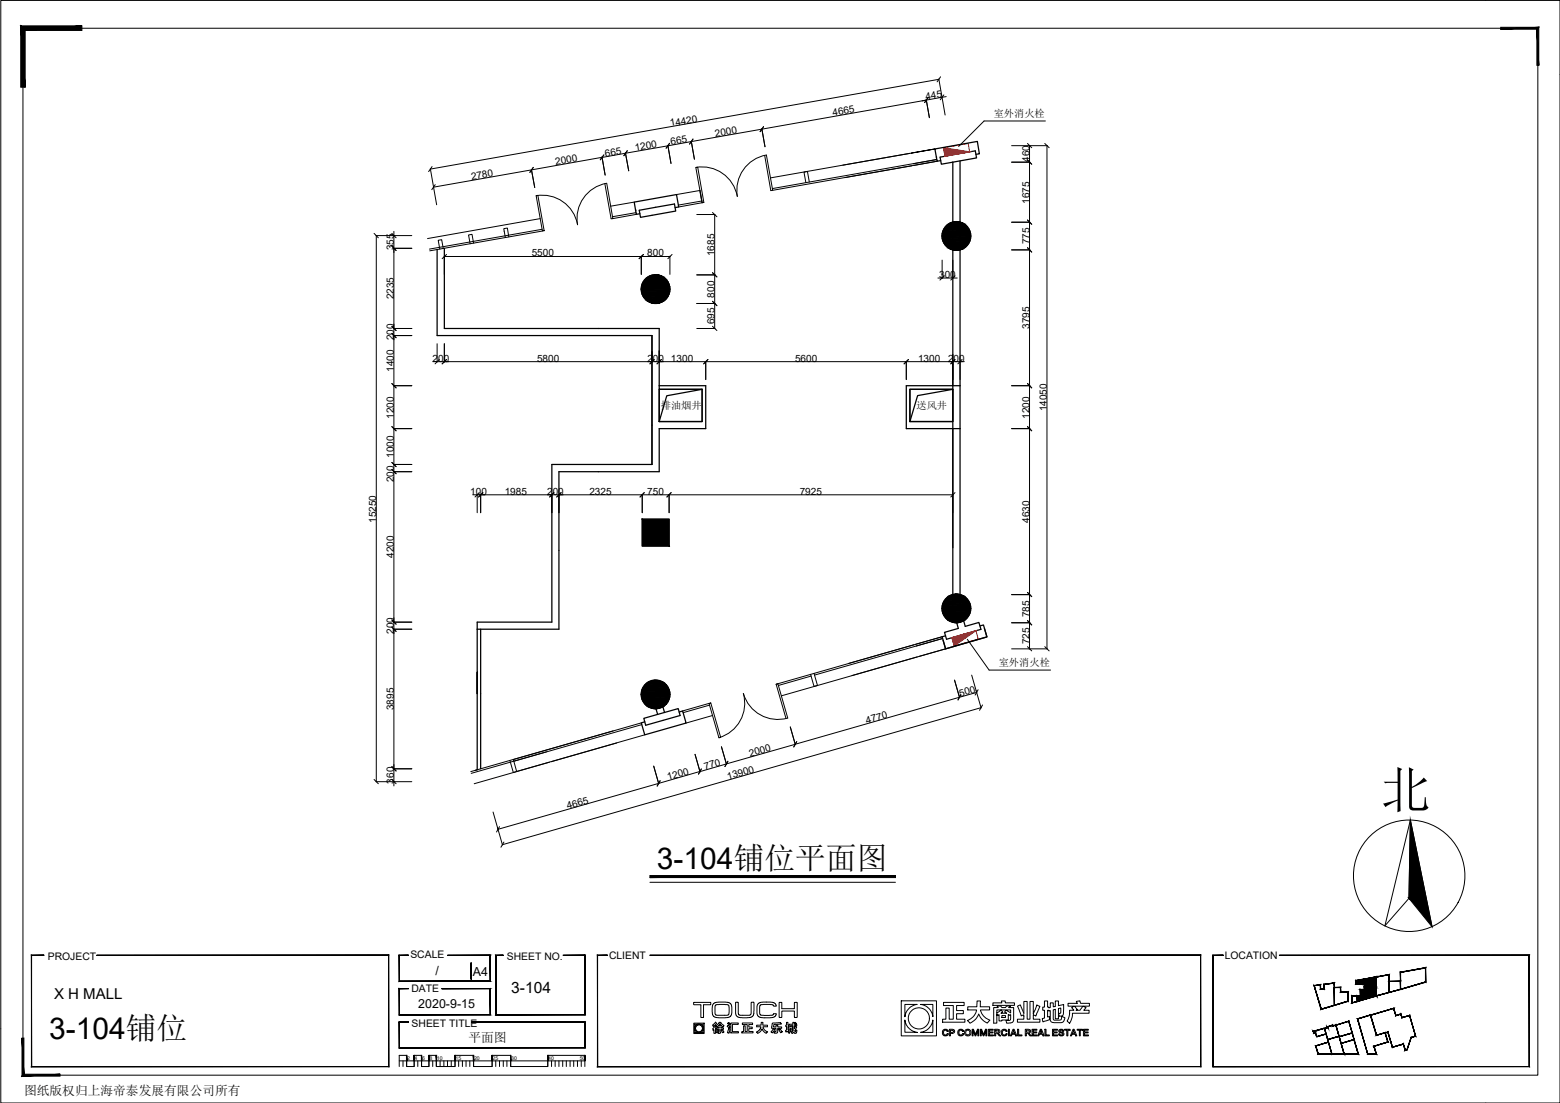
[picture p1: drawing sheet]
<svg xmlns="http://www.w3.org/2000/svg" width="420mm" height="297mm" viewBox="0 0 420 297" stroke-linecap="round" stroke-linejoin="round" font-family="sans-serif">
<!-- layer: 0 -->
<g fill="none" stroke="#000" stroke-width=".27">
<path d="M.2 .1h420v296.9h-420zM6.2 7.6h408v281.9h-408zM180.3 38.6l-.9 1.3M186.6 37.5l-.9 1.3M205.7 34.1l-1 1.4M249 27.6l1-1.3-1 1.3M253.3 20.7l-.9 1.3M254.2 25.6l-1 1.3M276.7 38.6l1.2 1.2M281.4 38.6l1.2 1.2M116.4 44.9l-1 1.3M117.2 49.7l-.9 1.4"/>
<path d="M143.6 45.1l-.9 1.3M162.6 41.7l-.9 1.3M169 40.6l-1 1.3M191.9 57.2l1.2 1.2M276.7 43.1l1.2 1.1M276.7 59.3l1.2 1.1M100.8 62.9l1.1 1.1M105.5 66.3l1.2 1.2M105.5 62.9l1.2 1.1M120.3 68.5l-1.2 1.2M173.3 68.5l-1.2 1.2M181 68.5l-1.1 1.2"/>
<path d="M191.9 73.4l1.2 1.2M254.3 74.3l-1.1 1.1M257.2 74.3l-1.1 1.1M276.7 66.7l1.2 1.2M105.5 87.9l1.2 1.1M105.5 89.8l1.2 1.2M118.3 96.8l-1.1 1.2M120.3 96.8l-1.2 1.2M176.2 96.8l-1.2 1.2M178.1 96.8l-1.1 1.2M190.7 96.8l-1.2 1.2M191.9 81.1l1.2 1.2"/>
<path d="M191.9 87.9l1.2 1.1M244.7 96.8l-1.2 1.2M257.2 96.8l-1.1 1.2M259.1 96.8l-1.1 1.2M105.5 103.3l1.2 1.2M105.5 114.9l1.2 1.1M276.7 103.3l1.2 1.2M276.7 114.9l1.2 1.1M105.5 124.5l1.2 1.2M105.5 126.4l1.2 1.2M129.1 132.7l-1.2 1.1M130 132.7l-1.1 1.1"/>
<path d="M149.2 132.7l-1.2 1.1M151.1 132.7l-1.2 1.1M173.5 132.7l-1.1 1.1M180.8 132.7l-1.2 1.1M257.2 132.7l-1.1 1.1M276.7 159.5l1.2 1.2M105.5 166.9l1.2 1.2M105.5 168.9l1.2 1.1M276.7 167.1l1.2 1.2M276.7 174.1l1.2 1.2M281.4 174.1l1.2 1.2M214.6 199.7l-.8 1.5"/>
<path d="M258.8 187.1l-.8 1.4M263.4 185.7l-.8 1.5M264.6 189.9l-.8 1.4M100.8 209.9l1.1 1.2M105.5 206.4l1.2 1.2M105.5 209.9l1.2 1.2M177.8 210.3l-.8 1.4M188.9 207.1l-.8 1.4M196 205l-.8 1.4M134.5 222.6l-.8 1.5M135.7 226.8l-.8 1.4M175 237.6h66.2"/>
<path d="M379.9 220.8l-.4 21.1-6.5 7.4zM379.9 220.8l5.8 28.8M370.5 268.2l.1 .1M370.5 263.1v.1M107.5 285.7h50v1.5M108.5 285.7v1.5M109.5 285.7v1.5M111.5 285.7v1.5M112.5 285.7v1.5M113.5 285.7v1.5M115.5 285.7v1.5M116.5 285.7v1.5"/>
<path d="M117.5 285.7v1.5M118.5 285.7v1.5M119.5 285.7v1.5M120.5 285.7v1.5M121.5 285.7v1.5M122.6 285.7v1.5M123.5 285.7v1.5M124.5 285.7v1.5M125.5 285.7v1.5M126.5 285.7v1.5M127.6 285.7v1.5M132.5 285.7v1.5"/>
<path d="M133.5 285.7v1.5M134.5 285.7v1.5M135.6 285.7v1.5M136.5 285.7v1.5M137.5 285.7v1.5M147.5 285.7v1.5M148.5 285.7v1.5M149.5 285.7v1.5M150.5 285.7v1.5M151.6 285.7v1.5M152.5 285.7v1.5M153.5 285.7v1.5"/>
<path d="M154.5 285.7v1.5M155.5 285.7v1.5M156.5 285.7v1.5M157.5 284.2h-10v3h-10v-3h-5v3h-4.9v-3h-5v3h-5.1v-3h-2v3h-2v-3h-2v3h-2v-3h-2v3"/>
<circle cx="379.5" cy="235.8" r="15"/>
</g>
<g fill="#000" stroke="#000" stroke-width=".27">
<path d="M365.2 265h5.5zM365.5 268.2l5.1 .1zM367.5 265.5h3.2zM370.3 263.2h.2z"/>
<path d="M413.9 7.9v9.7h.5zM413.9 7.9l.5-.5v10.2zM404.2 7.9h9.7l.5-.5zM404.2 7.4h10.2l-10.2 .5z"/>
<path d="M5.6 7v16.5h1.2zM5.6 7l1.2 1.2v15.3zM5.6 7l1.2 1.2 15.3-1.2zM6.8 8.2l15.3-1.2v1.2z"/>
<path d="M175 235.8v.5l66.2-.5zM175 236.3l66.2-.5v.5z"/>
<path d="M379.9 220.8l4.8 24-5.2-2.9zM379.5 241.9l6.2 7.7-1-4.8z"/>
<path d="M26.1 257.2h78.6zM26.1 257.3l78.6-.1zM104.7 257.2v30.1zM104.6 257.3l.1 30zM8.5 287.3h96.2zM8.5 287.3l96.1-.1zM8.5 257.2v30.1zM8.5 257.2v30zM8.5 257.2h3.4zM8.5 257.3l3.4-.1z"/>
<path d="M120.6 257.2h11.5zM120.6 257.3l11.5-.1zM132 257.3l.1 7zM132 257.3l.1 7zM107.5 264.3h24.6zM107.5 264.3l24.5-.1zM107.5 257.2v7.1zM107.5 257.2l.1 7zM107.5 257.2h2.5zM107.6 257.3l2.4-.1z"/>
<path d="M126.9 259.3v4.4zM126.9 259.3v4.4z"/>
<path d="M151.7 257.2h5.9zM151.7 257.3l5.9-.1zM157.6 257.2v16.1zM157.5 257.3l.1 16zM133.5 273.3h24.1zM133.5 273.3l24-.1zM133.5 257.2v16.1zM133.5 257.2l.1 16zM133.5 257.2h2.1zM133.6 257.3l2-.1z"/>
<path d="M175 257.2h148.4zM175 257.3l148.4-.1zM323.4 257.2v30.1zM323.3 257.3l.1 30zM160.9 287.3h162.5zM160.9 287.3l162.4-.1zM160.9 257.2v30.1zM160.9 257.2l.1 30zM160.9 257.2h2.7zM161 257.3l2.6-.1z"/>
<path d="M344.6 257.2h67.3zM344.6 257.3l67.3-.1zM411.9 257.2v30.1zM411.9 257.3v30zM326.7 287.3h85.2zM326.7 287.3l85.2-.1zM326.7 257.2v30.1zM326.7 257.2l.1 30zM326.7 257.2h2.8zM326.8 257.3l2.7-.1z"/>
<path d="M5.9 279.6l.5 9.7v-9.7zM5.9 279.6l.5 9.7-.5 .5zM6.4 289.3l-.5 .5 10.3-.5zM5.9 289.8l10.3-.5v.5z"/>
<path d="M119 266.2h13.1zM119 266.3l13.1-.1zM132 266.3l.1 7zM132 266.3l.1 7zM107.5 273.3h24.6zM107.5 273.3l24.5-.1zM107.5 266.2v7.1zM107.5 266.2l.1 7zM107.5 266.2h2.5zM107.6 266.3l2.4-.1z"/>
<path d="M127 275.2h30.6zM127 275.3l30.6-.1zM157.6 275.2v7zM157.5 275.3l.1 6.9zM107.5 282.2h50.1zM107.5 282.2l50-.1zM107.5 275.2v7zM107.5 275.2l.1 6.9zM107.5 275.2h2.5zM107.6 275.3l2.4-.1z"/>
<path d="M354.6 279.1l2.6-.7zM354.6 279.2l2.6-.8z"/>
<path d="M354.2 278.1l.5 1.1zM354.2 278.1l.5 1.1zM353.8 278.2l.5-.2zM353.9 278.2l.4-.2zM353.7 277.7l.1 .5zM353.7 277.7l.2 .5zM353.7 277.7l3-.8zM353.7 277.8l3-.8z"/>
<path d="M355.9 271.7l-.1 .2 7.2-2.3zM355.8 271.9l7.3-2.2zM363 267.2l.1 2.5zM363 267.2l.1 2.5zM361 267.2l2.1-.1zM361 267.2l2.1-.1zM361 266v1.2zM361 266l.1 1.1zM359.3 266l1.8-.1zM359.3 266l1.8-.1zM359.3 264.8v1.2zM359.3 264.8l.1 1.1zM356.7 265.1l2.7-.4zM356.6 265l2.8-.3zM356.6 265l.1 1.4zM356.6 265l.1 1.4zM355.6 266.4h1.1zM355.6 266.4l1-.1zM355.6 265.2v1.2zM355.6 265.2l.1 1.1zM354 265.5l1.7-.3zM353.9 265.4l1.8-.2zM353.9 265.4l2 6.3zM353.9 265.4l1.9 6.5z"/>
<path d="M357.6 279.9l3-.9zM357.6 280l3.1-.9z"/>
<path d="M359.3 265.9l.1 4.8zM359.3 265.9l.1 4.8z"/>
<path d="M359.8 276l3.5-1zM359.8 276.1l3.5-1.1zM363.3 275l.9 3.2zM363.3 275.1l.9 3.1zM360.7 279.2l3.5-1zM360.7 279.1l3.5-.9z"/>
<path d="M359.8 276l2.2 7.5zM359.8 276.1l2.2 7.4zM361.9 283.5l.1 .4zM361.9 283.5l.1 .4zM358.7 283.9h3.3zM358.7 283.8h3.3zM356.7 276.9l2 7zM356.7 276.9l2 6.9zM356.7 276.9l.8-.2zM356.8 277l.8-.2zM357.4 276.5l.2 .3zM357.4 276.5l.2 .3zM357.4 276.5l1.5-.5zM357.5 276.5l1.4-.5zM358.9 276l.1 .3zM358.9 276.2v.1zM358.9 276.3l.9-.3zM358.9 276.3l.9-.3z"/>
<path d="M364.2 278.2l.5 1.8zM364.2 278.2l.5 1.8zM361.2 281l3.5-1zM361.2 281l3.5-1.1z"/>
<path d="M364.7 280l1.2 4zM364.7 280l1.2 4zM362 283.9l3.9 .1zM362 283.8l3.8 .1z"/>
<path d="M365.1 264l5.4-.9zM365.2 264.1l5.3-1z"/>
<path d="M365.5 268.2l5.1 .1zM365.5 268.3h5.1l-5.1 1.4z"/>
<path d="M364.2 268.2l1.3-.1zM364.1 268.1h1.4zM364.1 268.1l.1 1.9zM364.1 268.1v2zM364.2 270l1.3-.4zM364.1 270.1l1.5-.4z"/>
<path d="M365.6 274.3l3.6-1zM365.7 274.4l3.5-1.1zM369.2 273.3l1.6 5.5zM369.1 273.4l1.6 5.4zM370.8 278.8l2.3-.7zM370.7 278.8l2.4-.7zM373.1 278.1l.7 2.6zM373 278.2l.8 2.5zM370.1 281.8l3.7-1.1zM370 281.7l3.7-1.1zM370 281.7l.8 2.3zM370 281.7l.8 2.3zM368.3 283.9l2.5 .1zM368.3 283.9h2.3zM365.6 274.3l2.7 9.6zM365.6 274.3l2.8 9.6z"/>
<path d="M369.1 273.3l6.3-1.8zM369.1 273.4l6.3-1.9zM375.4 271.5l.6 2zM375.3 271.6l.6 1.9zM376 273.5l1.3-.5zM375.9 273.5l1.4-.5zM377.3 273l.3 1zM377.3 273.2l.3 .9zM377.6 274l2.1-.6zM377.6 274.1l2.1-.7zM379.7 273.4l1.6 5.7zM379.6 273.5l1.7 5.6zM380.1 279.4l1.2-.3zM380.1 279.3l1.1-.3zM380.1 279.3l-1.1 3.4zM380.1 279.3l-1.1 3.4zM378.4 282.9l.6-.2zM378.5 282.8l.4-.2-.5 .3zM378 281.2l.4 1.7zM378 281.1l.5 1.7zM377.3 281.4l.7-.3zM377.3 281.3l.7-.2zM375 282.1l2.3-.7zM375 282l2.3-.7zM373.8 278l1.2 4.1zM373.8 277.9l1.2 4.1zM373.1 278.2l.7-.3zM373.1 278.1l.7-.2z"/>
<path d="M368 265.5l2.2 .5v-.5zM368 265.5l2.2 .5h-2.2z"/>
<path d="M370.5 263.1h.2zM370.5 263.2l.2-.1zM370.7 263.1v2.5zM370.6 263.2l.1 2.4zM370.2 265.6h.5zM370.1 265.5h.5zM370.1 265.5l.1 .5zM370.1 265.5v.6zM370.1 266.1l.6-.1zM370.1 266.1l.6-.1zM370.7 266v2zM370.6 266.1l.1 1.9zM370.6 268l.2 .2zM370.6 268l.2 .2zM370.5 268.2l.2-.1z"/>
<path d="M365.5 269.7l5.1-1.4zM365.6 269.6l4.9-1.4-5 1.5zM365.5 268.1v1.6zM365.5 268.1l.1 1.5zM365.5 268.1h.9zM365.6 268.2h.8zM366.4 266.4v1.8zM366.4 266.4v1.8zM366.4 266.4h1.1zM366.4 266.5h1.1zM367.5 266v.5zM367.5 266v.5zM367.5 266h.5zM367.5 266.1h.5zM368 265.6v.5zM368 265.6v.5zM367.5 265.6l.5-.1zM367.5 265.6l.5-.1zM367.5 265v.6zM367.5 265v.5zM365.1 265l2.4-.1zM365.1 265l2.4-.1zM365.1 264v1zM365.1 264l.1 .9z"/>
<path d="M370.3 263.2l.4 .9v-.9zM365.2 264.1l5.1-.9 .4 .9z"/>
<path d="M365.2 264.1l5.5 .9v-.9zM365.2 264.1l5.5 .9h-5.5zM365.2 265h5.5z"/>
<path d="M367.5 265l3.2 .5v-.5zM367.5 265l3.2 .5h-3.2zM367.5 265.5h3.2z"/>
<path d="M367.5 266l3.2 .5v-.5zM367.5 266l3.2 .5h-3.2z"/>
<path d="M366.4 266.5l4.3 1.5v-1.5zM366.4 266.5l4.3 1.5h-4.3z"/>
<path d="M366.4 268l4.3 .2v-.2zM366.4 268l4.3 .2h-4.3z"/>
<path d="M366.4 268.2h4.3zM366.4 268.2h4.3z"/>
<path d="M365.5 268.2h5.2zM365.5 268.2h5z"/>
<path d="M370.7 263l3.4-.5zM370.7 263.1l3.4-.6zM374.1 262.5v1.7zM374 262.5v1.8zM374.1 264.2h3.1zM374 264.3l3.2-.1zM377.2 264.2v2.3zM377.1 264.3l.1 2.2zM370.7 268.2l6.5-1.7zM370.7 268.1l6.4-1.7z"/>
<path d="M374 264.3l.1 3zM374 264.3l.1 3z"/>
<path d="M377.1 266.4l6.8-2zM377.2 266.5l6.8-2zM383.9 260.7l.1 3.8zM384 260.6v3.9zM377.2 261.9l6.8-1.3zM377.1 261.8l6.9-1.2zM377.1 261.8l.1 2.5zM377.1 261.8l.1 2.5z"/>
<path d="M109.5 284.2l.1 1.5zM109.5 284.2l.1 1.5z"/>
<path d="M111.5 284.2l.1 1.5zM111.5 284.2l.1 1.5z"/>
<path d="M113.5 284.2l.1 1.5zM113.5 284.2l.1 1.5z"/>
<path d="M115.5 284.2l.1 1.5zM115.5 284.2l.1 1.5z"/>
<path d="M117.5 284.2l.1 1.5zM117.5 284.2l.1 1.5z"/>
<path d="M122.5 284.2l.1 1.5zM122.5 284.2l.1 1.5z"/>
<path d="M127.5 284.2l.1 1.5zM127.5 284.2l.1 1.5z"/>
<path d="M132.5 284.2l.1 1.5zM132.5 284.2l.1 1.5z"/>
<path d="M137.5 284.2l.1 1.5zM137.5 284.2l.1 1.5z"/>
<path d="M147.5 284.2l.1 1.5zM147.5 284.2l.1 1.5z"/>
<path d="M157.5 284.2l.1 1.5zM157.5 284.2l.1 1.5z"/>
<path d="M355 283.9l3.7-.1zM355 283.8h3.7zM354.3 281.6l.7 2.3zM354.3 281.6l.7 2.2zM354.3 281.6l3.5-1zM354.4 281.7l3.4-1.1z"/>
</g>
<!-- layer: WINDOW -->
<g fill="none" stroke="#000" stroke-width=".27">
<path d="M145.5 58.9l-30.4 5.3M170.8 54.4l-6.3 1.1M171.3 57.3l-6.3 1.1M171.4 57.7l-6.3 1.2M188.5 51.3l-6.3 1.1M189 54.1l-6.3 1.1M189.1 54.6l-6.3 1.1M218 49l-.5-2.8-1 .1 .5 2.9M245 41.3l-18 3.2M245.5 41.2l6.3-1.1-44.3 7.8M246 44.1l6.3-1.1-44.3 7.8M246.1 44.6l6.3-1.2-44.3 7.9"/>
<path d="M119.4 66.9l-.4-2.4-1 .2 .4 2.4M127.6 65.5l-.5-2.4-.9 .2 .4 2.3M135.8 62.3h.1M137 63.8l-.3-2.4-1 .2 .4 2.4M146 61.8l-30.3 5.3M146.1 62.2l-30.4 5.3M247.1 176.9l-17.7 5M247.5 176.8l7.2-2.1-44.3 12.7M253.7 171.5l-44.2 12.6M253.9 171.9l-34.5 9.9M172.7 194.7l-45.9 13.1M172.8 195.1l-45.9 13.2"/>
<path d="M173.7 197.9l-46 13.2M191 189.4l-7.1 2.1M191.1 189.9l-7.1 2M191.9 192.7l-7.1 2M218.5 182.1l-8.9 2.5M219.2 181.3l1 3.3-1 .3-.9-3.3M138.3 204.5l.8 3.3-.8 .3-1-3.3"/>
</g>
<g fill="#000">
<circle cx="171.2" cy="56.8" r=".17"/>
<circle cx="252.2" cy="42.5" r=".17"/>
</g>
<g fill="none" stroke="#000" stroke-width=".34">
<path d="M172.2 56.6l9.5-1.7 .3 1.9-9.5 1.7zM181.8 55.9l1-.2-.6-3.3-11.4 2 .6 3.3 .9-.1M188.5 51.3l.6 3.3M253.2 42.3l9.5-1.7 .3 1.9-9.5 1.7zM256.6 43.7v60.2M258.6 43.3v120.4l1.4 5 3.7-1.1 .5 1.9-9.3 2.7-.5-1.9 3.7-1.1-1.5-5.2v-48.6M262.8 41.6l1-.2-.6-3.3-11.4 2 .6 3.3 1-.1M117.7 67.2v23.2h57.9v34.7h-27v42.4h-20.1v1.9M119.7 66.9v21.6h57.8v15.4M256.6 95.4v52.1M177.5 103.9v.9h11.6M177.5 104.8h11.6v8.7h-11.6z"/>
<path d="M177.5 103.9h12.6v11.5h-12.6v11.6h-27v42.4h-22M177.5 104.8v8.7M189.1 104.8l-9.5 1.8-2.1 6.9M189.1 104.8v8.7h-11.6M245.1 104.8h11.5v8.7h-11.5zM256.6 104.8v8.7h-11.5M256.6 104.8l-9.5 1.7-2 7M256.6 104.8h-11.5v8.7M258.6 103.9h-14.5v11.5h14.5M173 139.8h7.2v7.3h-7.2zM128.5 169.4v17.4v-5.8M129.5 169.4v37.6"/>
<path d="M263.9 168.6l1-.3 .9 3.2-11.1 3.2-1-3.2 1-.3M265.1 169.2l.7 2.3-11.1 3.2-.7-2.3M128.5 186.8v20.5l-.4 .2M173.4 193.4l9.3-2.6 .5 1.9-9.3 2.6zM175.6 187.2l1.5 5.2M177.5 186.9l1.5 5M182.9 191.8l1-.3 .9 3.2-11.1 3.2-1-3.2 1-.3"/>
<circle cx="176.6" cy="77.9" r="3.9"/>
<circle cx="257.6" cy="63.5" r="3.9"/>
<circle cx="257.6" cy="163.8" r="3.9"/>
<circle cx="176.6" cy="187" r="3.9"/>
</g>
<!-- layer: DOOR -->
<path d="M144.4 52.7l.5-.1 1.7 9.5-.5 .1zM163.4 49.4a9.6 9.6 0 0 0-7.8 11.1 9.6 9.6 0 0 0-11.2-7.8M163.4 49.3l1.7 9.6h-.5l-1.7-9.5M187.4 45.1a9.6 9.6 0 0 1 11.2 7.8M187.4 45.1l.5-.1 1.7 9.5-.5 .1zM206 41.9l1.6 9.4h.5l-1.7-9.5a9.6 9.6 0 0 0-7.8 11.1M191 189.4l.4-.1 2.7 9.3-.5 .1zM200.2 186.8a9.6 9.6 0 0 1-6.6 11.9M209 184.3l.5-.2 2.7 9.3a9.7 9.7 0 0 1-12-6.6M209 184.3l2.7 9.2M209.5 184.1l-.5 .2" fill="none" stroke="#000" stroke-width=".27"/>
<!-- layer: Um -->
<path d="M254.1 39.8l6.7-1.2 .4 2.3-6.7 1.2zM256.4 171.7l6.4-1.8 .7 2.2-6.5 1.8z" fill="none" stroke="#f00" stroke-width=".27"/>
<g fill="#f00" stroke="#f00" stroke-width=".27">
<path d="M254.1 39.8l7.1 1.1-6.7 1.2z"/>
<path d="M256.4 171.7l6.4-1.8-5.8 4z"/>
</g>
<g fill="#000" stroke="#000" stroke-width=".27">
<path d="M257.3 59.7l1.4 .1zM256.5 59.8h2.2z"/>
<path d="M256.5 59.8l2.8 .3-.6-.3zM255.9 60.1l.6-.3 2.8 .3z"/>
<path d="M176.2 74l1.4 .2zM175.5 74.2h2.1z"/>
<path d="M175.5 74.2l2.8 .2-.7-.2zM174.9 74.4l.6-.2 2.8 .2z"/>
<path d="M174.9 74.4l4 .4-.6-.4zM174.2 74.8l.7-.4 4 .4z"/>
<path d="M174.2 74.8l5.3 .5-.6-.5zM173.7 75.3l.5-.5 5.3 .5z"/>
<path d="M173.7 75.3l6.2 .5-.4-.5zM173.7 75.3l6.2 .5h-6.6z"/>
<path d="M173.3 75.8l6.9 .7-.3-.7zM173.3 75.8l6.9 .7h-7.2z"/>
<path d="M173.3 79.9l6.2 .6 .4-.6zM173.3 79.9l6.2 .6h-5.8z"/>
<path d="M173 76.5l7.4 .7-.2-.7zM173 76.5l7.4 .7h-7.6z"/>
<path d="M173 79.3l6.9 .6 .3-.6zM173 79.3l6.9 .6h-6.6z"/>
<path d="M172.8 77.2l7.6 .7v-.7zM172.8 77.2l7.6 .7h-7.7z"/>
<path d="M172.8 78.6l7.4 .7 .2-.7zM172.8 78.6l7.4 .7h-7.2z"/>
<path d="M172.7 77.9l7.7 .7v-.7zM172.7 77.9l7.7 .7h-7.6z"/>
<path d="M256.5 67.3l1.4 .1 .8-.1zM256.5 67.3l1.4 .1z"/>
<path d="M255.9 60.1l4 .4-.6-.4zM255.3 60.5l.6-.4 4 .4z"/>
<path d="M255.9 67l2.8 .3 .6-.3zM255.9 67l2.8 .3h-2.2z"/>
<path d="M255.3 60.5l5.1 .4-.5-.4zM254.8 60.9l.5-.4 5.1 .4z"/>
<path d="M255.3 66.6l4 .4 .6-.4zM255.3 66.6l4 .4h-3.4z"/>
<path d="M254.8 60.9l6.1 .6-.5-.6zM254.8 60.9l6.1 .6h-6.6z"/>
<path d="M254.8 66.2l5.1 .4 .5-.4zM254.8 66.2l5.1 .4h-4.6z"/>
<path d="M254.3 61.5l6.9 .7-.3-.7zM254.3 61.5l6.9 .7h-7.2z"/>
<path d="M254.3 65.6l6.1 .6 .5-.6zM254.3 65.6l6.1 .6h-5.6z"/>
<path d="M254 62.2l7.4 .7-.2-.7zM254 62.2l7.4 .7h-7.6z"/>
<path d="M254 65l6.9 .6 .3-.6zM254 65l6.9 .6h-6.6z"/>
<path d="M253.8 62.9l7.7 .7-.1-.7zM253.8 62.9l7.7 .7h-7.8z"/>
<path d="M253.8 64.3l7.4 .7 .2-.7zM253.8 64.3l7.4 .7h-7.2z"/>
<path d="M253.7 63.6l7.7 .7 .1-.7zM253.7 63.6l7.7 .7h-7.6z"/>
<path d="M175.5 81.6h2.1zM175.5 81.6l1.5 .1z"/>
<path d="M174.9 81.3l2.7 .3 .7-.3zM174.9 81.3l2.7 .3h-2.1z"/>
<path d="M174.2 81l4.1 .3 .6-.3zM174.2 81l4.1 .3h-3.4z"/>
<path d="M173.7 80.5l5.2 .5 .6-.5zM173.7 80.5l5.2 .5h-4.7z"/>
<path d="M173 139.8l7.2 7.3v-7.3zM173 139.8l7.2 7.3h-7.2z"/>
<path d="M257.3 160l1.4 .1zM256.5 160.1h2.2z"/>
<path d="M256.5 160.1l2.8 .3-.6-.3zM255.9 160.4l.6-.3 2.8 .3z"/>
<path d="M256.5 167.6h2.2zM256.5 167.6l1.4 .1z"/>
<path d="M255.9 160.4l4 .4-.6-.4zM255.3 160.8l.6-.4 4 .4z"/>
<path d="M255.9 167.3l2.8 .3 .6-.3zM255.9 167.3l2.8 .3h-2.2z"/>
<path d="M255.3 160.8l5.1 .5-.5-.5zM254.8 161.3l.5-.5 5.1 .5z"/>
<path d="M255.3 166.9l4 .4 .6-.4zM255.3 166.9l4 .4h-3.4z"/>
<path d="M254.8 161.3l6.1 .5-.5-.5zM254.8 161.3l6.1 .5h-6.6z"/>
<path d="M254.8 166.4l5.1 .5 .5-.5zM254.8 166.4l5.1 .5h-4.6z"/>
<path d="M254.3 161.8l6.9 .7-.3-.7zM254.3 161.8l6.9 .7h-7.2z"/>
<path d="M254.3 165.9l6.1 .5 .5-.5zM254.3 165.9l6.1 .5h-5.6z"/>
<path d="M254 162.5l7.4 .6-.2-.6zM254 162.5l7.4 .6h-7.6z"/>
<path d="M254 165.3l6.9 .6 .3-.6zM254 165.3l6.9 .6h-6.6z"/>
<path d="M253.8 163.1l7.7 .8-.1-.8zM253.8 163.1l7.7 .8h-7.8z"/>
<path d="M253.8 164.6l7.4 .7 .2-.7zM253.8 164.6l7.4 .7h-7.2z"/>
<path d="M253.7 163.9l7.7 .7 .1-.7zM253.7 163.9l7.7 .7h-7.6z"/>
<path d="M176.2 183.2l1.4 .1zM175.5 183.3h2.1z"/>
<path d="M175.5 183.3l2.8 .3-.7-.3zM174.9 183.6l.6-.3 2.8 .3z"/>
<path d="M175.5 190.7h2.1zM175.5 190.7l1.5 .2z"/>
<path d="M174.9 183.6l4 .4-.6-.4zM174.2 184l.7-.4 4 .4z"/>
<path d="M174.9 190.5l2.7 .2 .7-.2zM174.9 190.5l2.7 .2h-2.1z"/>
<path d="M174.2 184l5.3 .4-.6-.4zM173.7 184.4l.5-.4 5.3 .4z"/>
<path d="M174.2 190.1l4.1 .4 .6-.4zM174.2 190.1l4.1 .4h-3.4z"/>
<path d="M173.7 184.4l6.2 .6-.4-.6zM173.7 184.4l6.2 .6h-6.6z"/>
<path d="M173.7 189.6l5.2 .5 .6-.5zM173.7 189.6l5.2 .5h-4.7z"/>
<path d="M173.3 185l6.9 .7-.3-.7zM173.3 185l6.9 .7h-7.2z"/>
<path d="M173.3 189l6.2 .6 .4-.6zM173.3 189l6.2 .6h-5.8z"/>
<path d="M173 185.7l7.4 .6-.2-.6zM173 185.7l7.4 .6h-7.6z"/>
<path d="M173 188.4l6.9 .6 .3-.6zM173 188.4l6.9 .6h-6.6z"/>
<path d="M172.8 186.3l7.6 .7v-.7zM172.8 186.3l7.6 .7h-7.7z"/>
<path d="M172.8 187.7l7.4 .7 .2-.7zM172.8 187.7l7.4 .7h-7.2z"/>
<path d="M172.7 187l7.7 .7v-.7zM172.7 187l7.7 .7h-7.6z"/>
</g>
<!-- layer: DIM -->
<g fill="none" stroke="#000" stroke-width=".27">
<path d="M179.9 39.1l.8 4.9M186.2 38l.8 4.9M205.2 34.7l.8 4.8M249.5 26.9l.8 4.8M249.5 27l-132.7 23.4M249.5 27l-1.1 .2M252.9 21.3l1.7 9.7M252.9 21.4l-137 24.1M254.8 26l-5.3 1M272.5 39.2h9.6M277.3 39.2v135.5M281.6 32.6h-16.6l-6.8 6.8"/>
<path d="M282 39.2v135.5M115.9 45.5l1.7 9.6M143.1 45.7l.9 4.8M162.1 42.3l.9 4.8M168.4 41.2l.9 4.8M187.7 57.8h4.9M192.5 57.8v30.7M272.5 43.7h4.9M272.5 59.8h4.9M101.3 63.4h9.6M101.3 63.4v147.1M106 66.9h4.9"/>
<path d="M106.1 62.3v29.2M119.7 69v4.9M119.7 69.1h60.8M172.7 69v4.9M180.4 69v4.9M187.7 74h4.9M252.6 74.9h5.2M253.7 70v5M256.6 70v5M272.5 67.3h4.9M106 88.5h4.9M106 90.4h4.9"/>
<path d="M106.1 90.4v80.2M116.6 97.4h4.2M117.7 92.6v4.9M119.7 92.6v4.9M119.7 97.4h55.9M175.6 97.4h3.1M175.6 94.7v2.8M177.5 97.4h82.2M177.5 94.5v3M187.7 88.5h4.9M187.7 81.7h4.9M190.1 97.3v4.9"/>
<path d="M244.1 97.3v4.9M256.6 97.3v4.9M258.6 97.3v4.9M106 103.9h4.9M106 115.4h4.9M272.5 103.9h4.9M272.5 115.4h4.9M106 125.1h4.9M106 127h4.9M127.3 133.3h3.3M128.5 133.2v4.9M129.5 133.3h22.2"/>
<path d="M129.5 133.2v4.9M148.6 133.2v4.9M150.5 133.3h106.1M150.5 133.2v4.9M173 133.2v4.9M180.2 133.2v4.9M256.6 133.2v4.9M106 167.5h4.9M106 169.4h4.9M106.1 169.4v42.3M260.5 172.2l5.9 8.3h16.6M272.5 160.1h4.9"/>
<path d="M272.5 167.7h4.9M272.5 174.7h9.6M212.9 195.8l1.3 4.7M257.1 183.2l1.3 4.7M261.7 181.8l2.5 8.9M263.1 186.5l-67.5 19.2M264.2 190.6l-128.9 36.9M101.3 210.5h9.6M106 207h4.9M132.8 218.7l2.5 8.9M176.1 206.3l1.3 4.8M187.2 203.1l1.4 4.8"/>
<path d="M194.3 201.1l1.4 4.7M195.7 205.7l-61.6 17.6"/>
</g>
<g fill="none" stroke="#000" stroke-width=".27">
<path d="M186.8 270l4.3-.1a.38 .38 0 0 1 .3 .6 .38 .38 0 0 1-.6 .1h-.9a.49 .49 0 0 0-.5 .3 .49 .49 0 0 0 .1 .5v2.2a.41 .41 0 0 1-.6 .4 .41 .41 0 0 1-.1-.7v-2.3a.49 .49 0 0 0-.3-.5 .49 .49 0 0 0-.5 .1h-.8a.38 .38 0 0 1-.4-.2 .38 .38 0 0 1 0-.4zM186.9 275.5h2.8v2.8h-2.8zM187.1 277l.4 .9 .7 .2h-.7a.34 .34 0 0 1-.4-.1 .34 .34 0 0 1 0-.5zM187.1 275.8h1.1l-.8 .4-.3 .6zM188.3 275.8h.7a.32 .32 0 0 1 .4 .1 .32 .32 0 0 1 0 .4v.5l-.3-.6zM188.3 278.1l.7-.2 .4-.9v.7a.32 .32 0 0 1-.1 .4 .32 .32 0 0 1-.4 0zM192.1 270.3l.4-.3 1-.1h2.4l.7 .3 .5 1v1.6l-.2 .8-.5 .3-1 .2h-2.4l-.8-.4-.4-1.2 .1-1.5zM192.7 270.7l1-.2 2.4 .1 .3 .7-.1 1.9-.4 .2-3.1-.1-.2-.3zM192.7 276.2v.1a.45 .45 0 0 1 0 .7v.9a.26 .26 0 0 1-.3 .4 .26 .26 0 0 1-.1-.4v-.6l-.2 .2a.48 .48 0 0 1-.1-.5 .48 .48 0 0 1 .4-.4zM192.7 275.3l.1 .1a.61 .61 0 0 1-.4 .9l-.3 .2-.2-.5zM192.9 276.2l.8-.9h.4l.5 .6a.36 .36 0 0 1 .3 .3 .36 .36 0 0 1-.1 .3l-.2-.1v.2h-.4a.21 .21 0 0 0 0 .3 .21 .21 0 0 0 .4-.1h.2a.27 .27 0 0 1 0 .4 .27 .27 0 0 1-.4 0h-.3v.9l-.3 .1a.27 .27 0 0 1-.4 .1 .27 .27 0 0 1-.1-.4 .35 .35 0 0 0 .4-.3 .35 .35 0 0 0-.2-.4h-.1a.26 .26 0 0 1-.3 0 .26 .26 0 0 1 0-.4 .26 .26 0 0 1 .4 0h.2a.25 .25 0 0 0-.1-.3 .25 .25 0 0 0-.3 .1zM193.2 277.3l.3 .1-.1 .3a.37 .37 0 0 1-.2 .4 .37 .37 0 0 1-.5-.2z"/>
<path d="M193.9 275.7l.5 .5-.4 .1a.24 .24 0 0 1-.4 0 .24 .24 0 0 1 .2-.4zM194.2 277.4l.4-.1 .3 .4a.21 .21 0 0 1 0 .4 .21 .21 0 0 1-.3-.1zM196 275.6l.3-.2 .4 .4a.28 .28 0 0 1-.3 .3 .28 .28 0 0 1-.2-.3zM196 276.2l.7 .3-.2 .4-.6-.5zM196.3 277a.39 .39 0 0 1 .4 .2 .39 .39 0 0 1-.2 .5l-.2 .5a.31 .31 0 0 1-.4-.2 .31 .31 0 0 1 .2-.4zM196.9 275.5h1.9v.4h-1.5v1.9h1.6v.4h-2zM198.1 269.9l.7 .1v2.9l.3 .4 2.7 .1 .4-.2 .1-.3v-2.9l.7-.1 .1 2.3-.2 1.3-.5 .4-1.1 .2h-2l-.8-.4-.4-.7zM199.9 275.5h2.8v.4h-1v.7h.9v.4h-.9v.8h1.1v.4h-3v-.4h.5v-1.5h.4v1.5h.6v-1.9h-1.4zM203.8 276.1h.8a.48 .48 0 0 0 .5-.2 .48 .48 0 0 0-.1-.6h.1a.24 .24 0 0 1 .4 .1 .24 .24 0 0 1-.1 .3 .32 .32 0 0 0 .1 .4 .32 .32 0 0 0 .5 0h.2a.29 .29 0 0 1 .5 0 .29 .29 0 0 1-.1 .4 .29 .29 0 0 1-.4 0h-.2a.3 .3 0 0 0-.5 .1 .3 .3 0 0 0 .2 .4l.6 .7 .5 .2-.2 .1a.55 .55 0 0 1-.5 .2 .55 .55 0 0 1-.4-.5l-.5-.6-.6 .8a.43 .43 0 0 1-.4 .4 .43 .43 0 0 1-.4-.4l.8-.5 .3-.6a.29 .29 0 0 0-.1-.4 .29 .29 0 0 0-.4 .1h-.2a.28 .28 0 0 1-.4 0 .28 .28 0 0 1 0-.4zM204.1 270.3l.9-.4h2.6l.9 .2 .5 .5a.29 .29 0 0 1 0 .4 .29 .29 0 0 1-.4 0l-.7-.5-3.1 .1-.2 .5v1.8l.2 .4 3.1 .1 .5-.4h.7l-.2 .5-.6 .5-3.2 .1-.9-.4-.3-.5v-2.2zM208 275.6l2.2-.2 .2 .3-2 .2v.4a.24 .24 0 0 0 0 .3 .24 .24 0 0 0 .3-.1h.3a.29 .29 0 0 1 .1-.4 .29 .29 0 0 1 .4 0v.1a.29 .29 0 0 0 0 .3 .29 .29 0 0 0 .4 0h.2a.28 .28 0 0 1 .4 .1 .28 .28 0 0 1-.1 .4 .28 .28 0 0 1-.4-.1h-.1a.33 .33 0 0 0-.5 .1 .33 .33 0 0 0 .1 .4l-.1 .7-.5 .1a.3 .3 0 0 1-.4 .1 .3 .3 0 0 1-.1-.4v-.1a.49 .49 0 0 0 .6-.3 .49 .49 0 0 0-.2-.6h-.6a.31 .31 0 0 1-.4-.1 .31 .31 0 0 1 .1-.4zM208.3 277l.1 .1a.28 .28 0 0 1 .3 .2 .28 .28 0 0 1-.3 .3l-.1 .2a.29 .29 0 0 1-.2 .3 .29 .29 0 0 1-.4-.2z"/>
<path d="M209.7 277.2l.3-.2 .7 .9h-.2a.42 .42 0 0 1-.4 0 .42 .42 0 0 1-.2-.4zM209.9 269.9h.3a.49 .49 0 0 1 .4 .3 .49 .49 0 0 1 0 .5v.6a.49 .49 0 0 0 .3 .4 .49 .49 0 0 0 .5-.1h2.2a.45 .45 0 0 0 .4-.2 .45 .45 0 0 0 0-.5v-.6a.44 .44 0 0 1 .6-.3 .44 .44 0 0 1 .1 .7l-.1 3.3-.6-.1v-1.2a.49 .49 0 0 0-.3-.5 .49 .49 0 0 0-.6 .1h-2.2a.4 .4 0 0 0-.4 .2 .4 .4 0 0 0 .1 .5v1h-.7zM211.8 275.3a.47 .47 0 0 1 .5 .3 .47 .47 0 0 1-.1 .5h.3v.4h-.3v.8l.2-.1v.5l.1-1.5a.35 .35 0 0 1 .1-.4 .35 .35 0 0 1 .5 0h.1a.31 .31 0 0 0 .4-.1 .31 .31 0 0 0-.1-.4 .33 .33 0 0 1 .4 .1 .33 .33 0 0 1 0 .4h.3l-.2-.3 .2-.2 .3 .4-.2 .1h.3v.4h-.4a.38 .38 0 0 0-.3 .2 .38 .38 0 0 0 .1 .4l.2-.4a.29 .29 0 0 1 .3 .2 .29 .29 0 0 1-.1 .4l-.4 .6 .2 .3 .1-.5a.5 .5 0 0 1 .1 .8l-.3 .1-.3-.4-.2 .2a.24 .24 0 0 1-.3 .1 .24 .24 0 0 1-.2-.2 .24 .24 0 0 1 .3-.2l.3-.3-.1-.9a.36 .36 0 0 0-.3-.4 .36 .36 0 0 0-.4 .2l.2 .1a.39 .39 0 0 1 .4 .2 .39 .39 0 0 1-.1 .5v.4l-.5 .1v-.1l-.1 .3a.24 .24 0 0 1-.2 .3 .24 .24 0 0 1-.3-.3l.1-.2-.8 .2v-.4l.2-.1v-.9h-.2v-.4h.2zM212.9 276.9h.2a.28 .28 0 0 1 .1 .3 .28 .28 0 0 1-.3 .2zM242.7 269.5h9.5v9.5h-9.4zM243.7 274.7a4 4 0 0 0 3.4 3.3h-3.4zM243.7 270.5h3.3a3.9 3.9 0 0 0-3.3 3.3zM247.9 278a3.9 3.9 0 0 0 3.3-3.3v3.3zM248 270.5h3.2v3.3a3.8 3.8 0 0 0-3.2-3.3zM254 277.5l.4-.3h.6l.4 .5-.3 .1a.56 .56 0 0 0-.8-.3 .56 .56 0 0 0-.1 .9 .54 .54 0 0 0 .5 .3 .54 .54 0 0 0 .5-.4l.1 .1a.68 .68 0 0 1-.4 .6 .68 .68 0 0 1-.8-.2l-.3-.4zM254.1 269.9h5.6v.9h-2.1v1.3h1.9v.9h-1.9v1.5h2.3v.8h-6v-.8h.9v-3h.9v3h1.1v-3.7h-2.7zM255.7 277.2h.2a.74 .74 0 0 1 .9 0 .74 .74 0 0 1 .2 .8l-.4 .3h-.6v.3a.23 .23 0 0 1 0 .3 .23 .23 0 0 1-.3 .1z"/>
<path d="M256 277.4h.4a.35 .35 0 0 1 .4 .4 .35 .35 0 0 1-.6 .2h-.2zM258.1 277.5l.4-.3h.7l.3 .5-.3 .1a.56 .56 0 0 0-.8-.3 .56 .56 0 0 0-.1 .9 .54 .54 0 0 0 .5 .3 .54 .54 0 0 0 .5-.4l.2 .1a.68 .68 0 0 1-.5 .6 .68 .68 0 0 1-.8-.2l-.3-.7zM260.6 271.1h2.5v-1.5h1l-.1 1.5h2.4a.46 .46 0 0 1 .2 .6 .46 .46 0 0 1-.6 .3h-1.9a3.8 3.8 0 0 0 2.5 2.7l-.6 .7a3.5 3.5 0 0 1-2.4-2.3 3.9 3.9 0 0 1-2.4 2.4l-.6-.6a3.9 3.9 0 0 0 2.4-2.9h-2.4zM261.8 277.2h.4l.5 1.4 .6-1.4h.3v1.8h-.2v-1.5l-.6 1.5-.2-.1-.5-1.4v1.5h-.3zM264 277.2h.4l.5 1.4 .5-1.4h.4v1.8h-.3l.1-1.5-.6 1.5h-.2l-.6-1.5 .1 1.5h-.3zM266.2 277.2h1.3v.2h-1v.5h1v.3h-1v.5h1v.3h-1.3zM267.4 270.1h2.4l-.1-.5h.2a.52 .52 0 0 1 .6-.1 .52 .52 0 0 1 .3 .6h2.4v.4a.46 .46 0 0 1-.7 .2h-5.1zM267.6 271.3h1.3l-.4-.4h1a1.18 1.18 0 0 0 1.8 0h.9l-.5 .4h1.3v1.8a3.1 3.1 0 0 1-.4 2.3l-.9 .1a.46 .46 0 0 1-.6-.1 .46 .46 0 0 1 0-.6h.2a.65 .65 0 0 0 .7-.1 .65 .65 0 0 0 .2-.7v-.8l-.2 .3-.4-.3v1.5h-1.8a.43 .43 0 0 1-.2 .3 .43 .43 0 0 1-.5-.1v-1.7l-.4 .3-.2-.3v1.9a.46 .46 0 0 1-.3 .5 .46 .46 0 0 1-.6-.2zM267.9 277.2h.5a.58 .58 0 0 1 .8 .2 .58 .58 0 0 1-.3 .8l.6 .8h-.4l-.6-.8h-.3v.8h-.3zM268.2 277.4h.3a.33 .33 0 0 1 .5 .1 .33 .33 0 0 1-.1 .5 .33 .33 0 0 1-.4-.1h-.3zM268.5 272h3.7v.8l-1.2-.7-.4 .4 .5 .4h-1.5l.4-.4-.4-.5-1.1 .9zM269.8 273.5h1v.5h-1z"/>
<path d="M269.9 277.4l.4-.2h.5l.4 .5-.3 .1a.56 .56 0 0 0-.8-.3 .56 .56 0 0 0-.1 .9 .53 .53 0 0 0 .5 .3 .53 .53 0 0 0 .5-.4l.2 .1a.62 .62 0 0 1-.3 .6 .62 .62 0 0 1-.7-.1 .98 .98 0 0 1-.3-1.5zM271.6 277.2h.3v1.8h-.3zM272.8 277.2h.3l.8 1.8h-.3l-.2-.5h-.8l-.2 .5h-.3zM273 277.5l.3 .8h-.6zM274.1 270.9l.7-.2 1 2.2v-3.2h.8v4.8h.8v-4.8h.9v3.3l1-2.3 .8 .3-1.1 2.6-.7-.4v1.3h1.8v.8h-6.1v-.8h1.8v-1.2l-.8 .3zM274.1 277.2h.3v1.5h.9v.3h-1.2zM276.1 277.2h.3a.68 .68 0 0 1 .9 .1 .68 .68 0 0 1 .1 .8l-.3 .1 .6 .8h-.3l-.6-.8h-.4l-.1 .8a.51 .51 0 0 1-.2-.8zM276.4 277.4h.5a.3 .3 0 0 1 .4 .3 .3 .3 0 0 1-.5 .2h-.4zM278 277.2h1.3v.2h-1v.5h.9v.3h-.9v.5h1v.3h-1.3zM280.2 277.2h.3l.7 1.8h-.3l-.1-.5h-.8l-.2 .5h-.3zM280.4 277.5l.2 .8h-.5zM281.3 269.6h.9v1.4a.43 .43 0 0 0 .7 .2v-1.1h.8v1l.5-.1v-1.4h.9v1.2l1.4-.3-.1 2.5-.1 .4-.3 .2-.7 .1-.2-.8 .6-.1v-1.3l-.6 .1v2.7h-.9v-2.5l-.3 .1a.56 .56 0 0 0-.2 .9v1.1a.65 .65 0 0 0 .1 .8 .65 .65 0 0 0 .8 0h.7a.67 .67 0 0 0 .7-.9h.1a.57 .57 0 0 1 .7 .3 .57 .57 0 0 1-.2 .7 1.71 1.71 0 0 1-2.1 .6 1.22 1.22 0 0 1-1.4-.2 1.22 1.22 0 0 1-.2-1.4v-1.7l-.4 .2-.3-.2v1.8l.5-.1v.2a.84 .84 0 0 1-1 .9l-.8 .3-.2-.9 .6-.1v-2.1h-.5v-.9h.5z"/>
<path d="M281.4 277.2h.3v1.5h.9v.3h-1.2zM283.5 277.2h1.3v.2h-1v.5h.9v.3h-.9v.5h1.1v.3h-1.4zM285.2 277.4l1-.2 .3 .5h-.3a.34 .34 0 0 0-.4-.3 .34 .34 0 0 0-.3 .4 .7 .7 0 0 1 .8 .2 .7 .7 0 0 1 .1 .8l-.9 .1a.28 .28 0 0 1-.3-.2 .28 .28 0 0 1 .2-.3 .43 .43 0 0 0 .4 .3 .43 .43 0 0 0 .4-.3l-1-.5zM286.7 277.2h1.5v.2h-.6v1.6h-.3v-1.6h-.6zM287.7 270.2h2.4l-.2-.5 .1-.1a.57 .57 0 0 1 .9 .1 .57 .57 0 0 0 .9 .5h1.6v.8h-1.7l.8 .3-.6 .8h1.4v.8h-4.5v1.1l-.7 1.6-.7-.6a4.8 4.8 0 0 0 .7-2.9h1.1l-.6-.8 .7-.3h-1.6zM289 277.2h.3l.7 1.8h-.3l-.1-.5h-.8l-.2 .5h-.3zM289.1 277.5l.3 .8h-.6zM289.4 271h2.2l-.7 1.1h-1l.3-.2zM290.1 277.2h1.4v.2h-.5v1.6h-.3v-1.6h-.6zM291.8 277.2h1.3v.2h-1v.5h1v.3h-1v.5h1.1v.3h-1.4z"/>
<circle cx="188.2" cy="276.9" r=".92"/>
<circle cx="247.5" cy="274.2" r="2.85"/>
<circle cx="260.6" cy="278.1" r=".9"/>
<circle cx="260.6" cy="278.1" r=".63"/>
</g>
<text font-size="13.7" x="371.8" y="217.6">北</text>
<g font-size="8.1">
<text x="176.9" y="234">3-104铺位平面图</text>
<text x="13.3" y="279.8">3-104铺位</text>
</g>
<text font-size="4.2" x="137.7" y="267.3">3-104</text>
<text font-size="4" x="14.6" y="269.1">X H MALL</text>
<g font-size="3.4">
<text x="117.3" y="262.7">/</text>
<text x="127.3" y="262.7">A4</text>
<text x="112.6" y="271.6">2020-9-15</text>
<text x="126.2" y="280.7">平面图</text>
<text x="6.5" y="294.8">图纸版权归上海帝泰发展有限公司所有</text>
</g>
<g font-size="2.8">
<text x="267.6" y="31.6">室外消火栓</text>
<text x="178" y="110.2">排油烟井</text>
<text x="246.8" y="110.2">送风井</text>
<text x="269" y="179.4">室外消火栓</text>
<text x="12.9" y="258.6">PROJECT</text>
<text x="110.5" y="258.1">SCALE</text>
<text x="136.5" y="258.4">SHEET NO.</text>
<text x="164" y="258.3">CLIENT</text>
<text x="329.9" y="258.3">LOCATION</text>
<text x="110.8" y="267.3">DATE</text>
<text x="110.9" y="276.6">SHEET TITLE</text>
</g>
<g font-size="2.7">
<text x="249.4" y="26.9" transform="rotate(-10 249.4 26.9)">445</text>
<text x="180.6" y="34.1" transform="rotate(-10 180.6 34.1)">14420</text>
<text x="224.4" y="31.4" transform="rotate(-10 224.4 31.4)">4665</text>
<text x="171.2" y="40.8" transform="rotate(-10 171.2 40.8)">1200</text>
<text x="180.8" y="39.1" transform="rotate(-10 180.8 39.1)">665</text>
<text x="192.7" y="36.9" transform="rotate(-10 192.7 36.9)">2000</text>
<text x="149.7" y="44.5" transform="rotate(-10 149.7 44.5)">2000</text>
<text x="163.1" y="42.2" transform="rotate(-10 163.1 42.2)">665</text>
<text x="277.2" y="43.6" transform="rotate(-90 277.2 43.6)">460</text>
<text x="127" y="48.5" transform="rotate(-10 127 48.5)">2780</text>
<text x="277.2" y="54.8" transform="rotate(-90 277.2 54.8)">1675</text>
<text x="277.2" y="65.8" transform="rotate(-90 277.2 65.8)">775</text>
<text x="106" y="67.4" transform="rotate(-90 106 67.4)">355</text>
<text x="143.2" y="69">5500</text>
<text x="174.3" y="69">800</text>
<text x="192.4" y="69" transform="rotate(-90 192.4 69)">1685</text>
<text x="252.9" y="74.8">300</text>
<text x="106" y="80.6" transform="rotate(-90 106 80.6)">2235</text>
<text x="192.4" y="80.1" transform="rotate(-90 192.4 80.1)">800</text>
<text x="192.4" y="87.3" transform="rotate(-90 192.4 87.3)">695</text>
<text x="277.2" y="88.6" transform="rotate(-90 277.2 88.6)">3795</text>
<text x="106" y="91.6" transform="rotate(-90 106 91.6)">200</text>
<text x="106" y="100.2" transform="rotate(-90 106 100.2)">1400</text>
<text x="116.5" y="97.4">200</text>
<text x="144.7" y="97.4">5800</text>
<text x="174.4" y="97.4">200</text>
<text x="180.7" y="97.4">1300</text>
<text x="214.1" y="97.4">5600</text>
<text x="247.3" y="97.4">1300</text>
<text x="255.4" y="97.4">200</text>
<text x="106" y="112.8" transform="rotate(-90 106 112.8)">1200</text>
<text x="277.2" y="112.8" transform="rotate(-90 277.2 112.8)">1200</text>
<text x="281.9" y="110.8" transform="rotate(-90 281.9 110.8)">14050</text>
<text x="106" y="123.3" transform="rotate(-90 106 123.3)">1000</text>
<text x="106" y="129.9" transform="rotate(-90 106 129.9)">200</text>
<text x="126.7" y="133.2">100</text>
<text x="135.9" y="133.2">1985</text>
<text x="147.4" y="133.2">200</text>
<text x="158.8" y="133.2">2325</text>
<text x="174.3" y="133.2">750</text>
<text x="215.4" y="133.2">7925</text>
<text x="101.3" y="140.8" transform="rotate(-90 101.3 140.8)">15250</text>
<text x="277.2" y="140.7" transform="rotate(-90 277.2 140.7)">4630</text>
<text x="106" y="150.2" transform="rotate(-90 106 150.2)">4200</text>
<text x="277.2" y="166.2" transform="rotate(-90 277.2 166.2)">785</text>
<text x="106" y="170.7" transform="rotate(-90 106 170.7)">200</text>
<text x="277.2" y="173.5" transform="rotate(-90 277.2 173.5)">725</text>
<text x="106" y="191.2" transform="rotate(-90 106 191.2)">3895</text>
<text x="258.6" y="187.7" transform="rotate(-16 258.6 187.7)">500</text>
<text x="233.4" y="194.9" transform="rotate(-16 233.4 194.9)">4770</text>
<text x="202.1" y="203.9" transform="rotate(-16 202.1 203.9)">2000</text>
<text x="189.9" y="207.3" transform="rotate(-16 189.9 207.3)">770</text>
<text x="106" y="211" transform="rotate(-90 106 211)">360</text>
<text x="180" y="210.2" transform="rotate(-16 180 210.2)">1200</text>
<text x="196.1" y="210" transform="rotate(-16 196.1 210)">13900</text>
<text x="152.9" y="217.9" transform="rotate(-16 152.9 217.9)">4665</text>
</g>
<g font-size="1.4">
<text x="109.7" y="285.4">2</text>
<text x="111.7" y="285.4">4</text>
<text x="113.7" y="285.4">6</text>
<text x="115.7" y="285.4">8</text>
<text x="117.7" y="285.4">10</text>
<text x="122.7" y="285.4">15</text>
<text x="127.7" y="285.4">20</text>
<text x="132.7" y="285.4">25</text>
<text x="137.7" y="285.4">30</text>
<text x="147.7" y="285.4">40</text>
<text x="156.1" y="285.5">50</text>
</g>
</svg>
